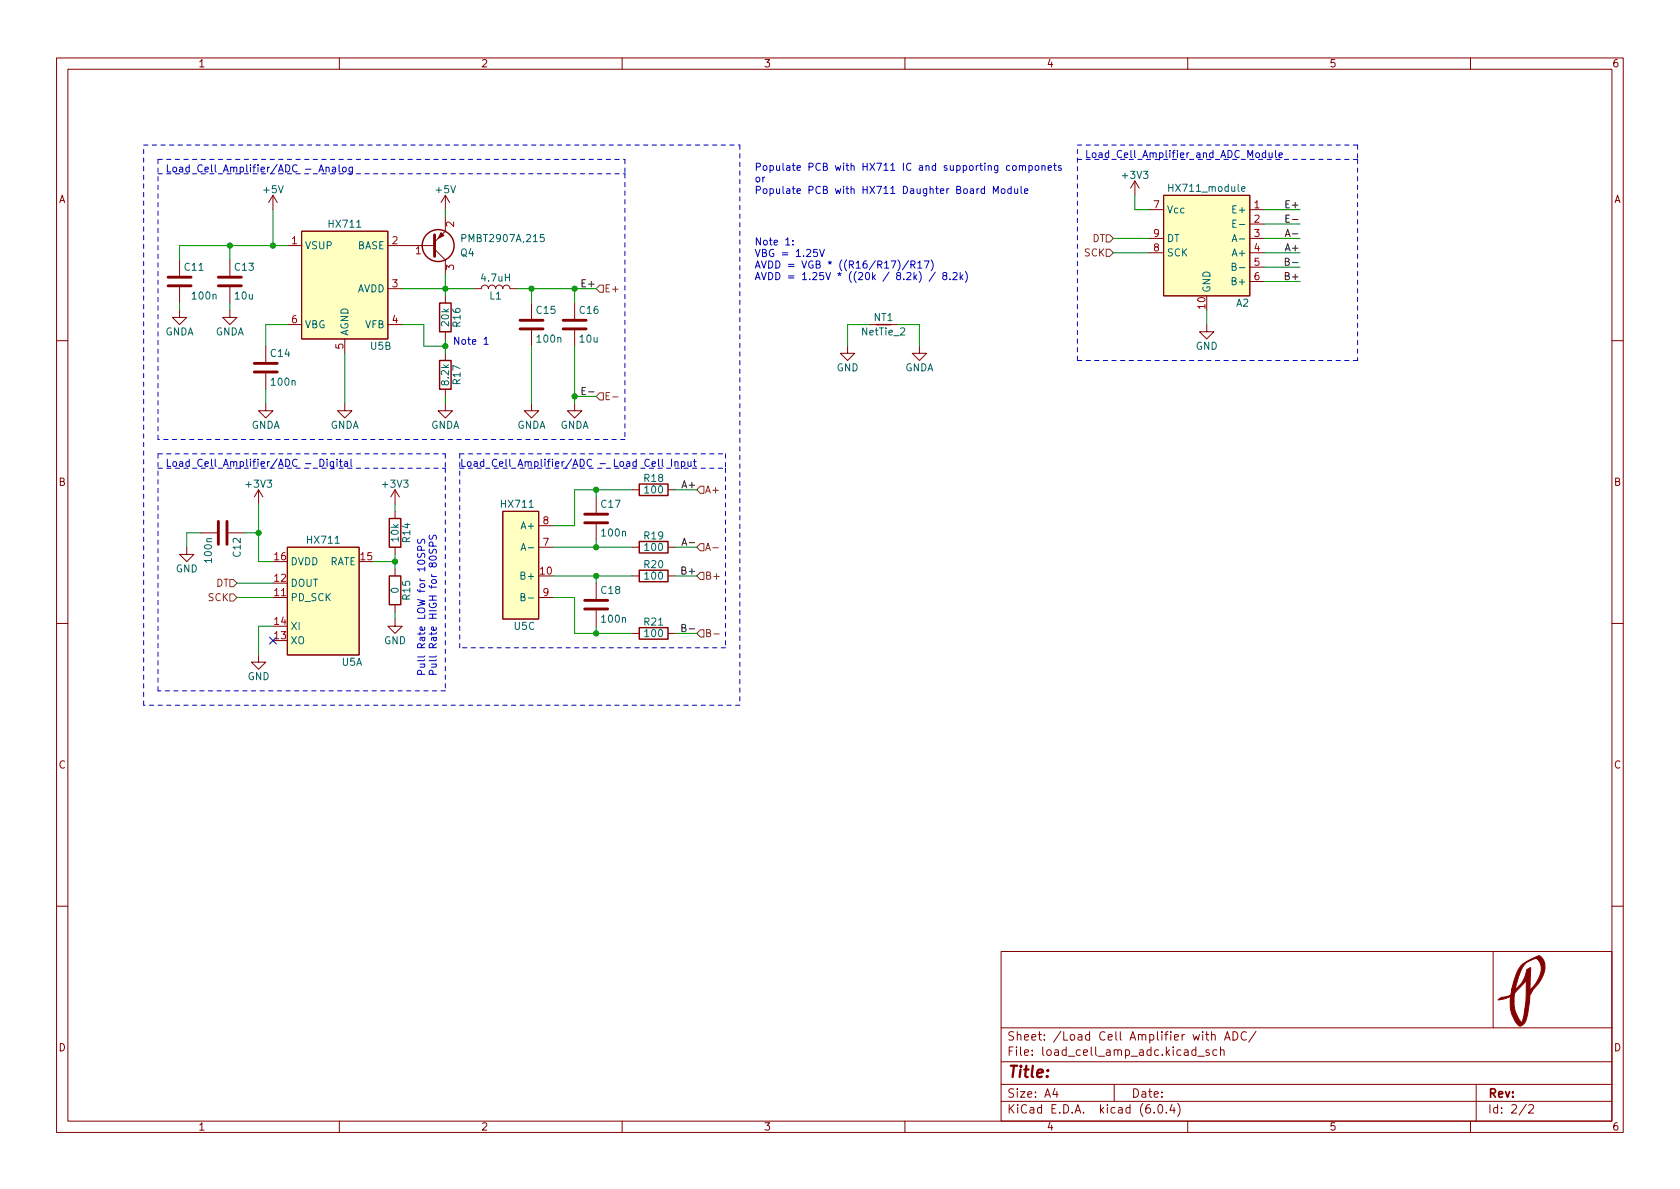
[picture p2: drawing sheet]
<svg xmlns="http://www.w3.org/2000/svg" width="297mm" height="210mm" viewBox="0 0 297 210" stroke-linecap="round" stroke-linejoin="round" font-family="sans-serif">
<g fill="none" stroke="#840000" stroke-width=".18">
<path d="M10 10.2h277v190.1h-277zM12 12.2h273v186.1h-273zM60 10.2v2M110 10.2v2M160 10.2v2M210 10.2v2M260 10.2v2M48.3 34.5l-.8 1.3M48.3 34.5v2.6M48.3 34.5l.7 1.3M78.7 38.3v2.6l-1.9 1.9M78.7 34.5v2.6"/>
<path d="M78.7 34.5l-.7 1.3M78.7 34.5l.8 1.3M200.7 32l-.8 1.3M200.7 32v2.5M200.7 32l.7 1.3M203.2 37.1h2.5M205.7 34.5h15.3v17.8h-15.3zM221 37.1h2.5M221 39.6h2.5M31.7 54.9v1.2h1.3l-1.3 1.3-1.2-1.3h1.2M31.7 46v2.8M31.7 50.8v2.8"/>
<path d="M40.6 54.9v1.2h1.3l-1.3 1.3-1.2-1.3h1.2M40.6 46v2.8M40.6 50.8v2.8M50.8 57.4h2.5M50.8 43.4h2.5M53.3 40.9h15.3v19h-15.3zM61 59.9v2.6M68.6 57.4h2.5M68.6 43.4h8.2M68.6 51h2.5M76.8 44.1l1.9 1.9v2.5M78.7 52.3v1.3"/>
<path d="M78.7 58.7v1.2M83.8 51h1.3a.64 .64 0 0 1 .6-.6 .64 .64 0 0 1 .7 .6 .64 .64 0 0 1 .6-.6 .64 .64 0 0 1 .6 .6 .64 .64 0 0 1 .7-.6 .64 .64 0 0 1 .6 .6 .64 .64 0 0 1 .6-.6 .64 .64 0 0 1 .7 .6h1.2M94 53.6v2.8M94 58.4v2.8M101.6 53.6v2.8M101.6 58.4v2.8M153.7 57.4h5M203.2 42.2h2.5M203.2 44.7h2.5M213.4 57.4v1.3h1.2l-1.2 1.2-1.3-1.2h1.3M221 42.2h2.5M221 44.7h2.5"/>
<path d="M221 47.2h2.5M221 49.8h2.5M10 60.2h2M47 71.4v1.2h1.3l-1.3 1.3-1.3-1.3h1.3M47 61.2v2.8M47 66v2.8M61 71.4v1.2h1.2l-1.2 1.3-1.3-1.3h1.3M78.7 71.4v1.2h1.3l-1.3 1.3-1.2-1.3h1.2M78.7 62.5v1.2M78.7 68.8v1.3M94 71.4v1.2h1.2l-1.2 1.3-1.3-1.3h1.3M101.6 71.4v1.2h1.3l-1.3 1.3-1.3-1.3h1.3"/>
<path d="M149.9 61.2v1.3h1.2l-1.2 1.2-1.3-1.2h1.3M162.6 61.2v1.3h1.2l-1.2 1.2-1.3-1.2h1.3M285 60.2h2M33 96.8v1.2h1.3l-1.3 1.3-1.3-1.3h1.3M35.6 94.2h2.8M40.4 94.2h2.8M45.7 86.6l-.7 1.3M45.7 86.6v2.5M45.7 86.6l.8 1.3M50.8 96.8h12.7v19h-12.7zM69.8 86.6l-.7 1.3M69.8 86.6v2.5"/>
<path d="M69.8 90.4v1.3M69.8 96.8v1.2M69.8 86.6l.8 1.3M88.9 90.4h6.3v19.1h-6.3zM95.2 96.8h2.6M95.2 93h2.6M105.4 87.9v2.8M105.4 92.7v2.8M111.8 86.6h1.2M111.8 96.8h1.2M118.1 86.6h1.3M118.1 96.8h1.3"/>
<path d="M10 110.2h2M45.7 115.8v1.3h1.3l-1.3 1.3-1.3-1.3h1.3M48.3 105.7h2.5M69.8 109.5v1.2h1.3l-1.3 1.3-1.2-1.3h1.2M69.8 100.6v1.2M69.8 106.9v1.3M95.2 105.7h2.6M105.4 103.1v2.8M105.4 107.9v2.8M111.8 112h1.2M111.8 101.8h1.2M118.1 112h1.3"/>
<path d="M118.1 101.8h1.3M285 110.2h2M10 160.2h2M177 168.3h108v30h-108zM264 168.2v13.5M285 160.2h2M60 198.3v2M110 198.3v2M160 198.3v2M177 194.8h108M177 191.8h108M177 187.8h108"/>
<path d="M177 181.8h108M186.5 192.5l-.4 1h1M186.9 193v1M197 191.8v3M204.1 196.7v.1M204.9 195.4l.2-.1a.81 .81 0 0 1 .6 .7 .81 .81 0 0 1-.3 .8h-.2a.81 .81 0 0 1-.6-.6 .81 .81 0 0 1 .3-.8zM206.2 196.7v.1M207.2 195.3l-.3 1h.9M207.6 195.8v1M208.2 195.1a1.72 1.72 0 0 1 0 2.3M210 198.3v2M211.4 185.7l-.4-.1-.3 .3v.4l.2 .3h.5"/>
<path d="M211.4 185.1v1.5M211.8 186.8h1.1M213.1 182.9h.6M213.4 182.4v1.3l.3 .2M213.8 185.7l-.4-.1-.2 .2 .1 .3 .5 .1v.4h-.6M214.2 183.1l.2-.2 .4 .1 .1 .9M214.2 182.4v1.5M215.1 185.7l-.4-.1-.3 .3v.4l.2 .3h.5M215.8 185.8l.2-.2 .4 .1v.9M215.8 185.1v1.5M216.5 183.9l.5-1.5 .5 1.5M216.6 183.5h.8"/>
<path d="M218 182.4a.76 .76 0 0 1 .9 .8 .76 .76 0 0 1-.9 .7zM220.4 182.6a.6 .6 0 0 0-.8 0 .6 .6 0 0 0-.2 .7 .56 .56 0 0 0 .3 .6 .56 .56 0 0 0 .7-.1M222.1 182.4l-1.3 1.9M260 198.3v2M261 191.8v6.5M269.9 195.3l-1.3 1.9M270.3 195.5l.6-.2 .2 .2 .1 .3-1 1h1"/>
</g>
<g fill="#840000" stroke="#840000" stroke-width=".18">
<path d="M269 170.7l1.2-.8 2-.9a2.58 2.58 0 0 1 .6 3.6l-.7 1.2-.8 1a2.85 2.85 0 0 0-.9 2.4l-.3 2.2a2.53 2.53 0 0 1-1.3 2.1l-.3-.1-.5-.6-.7-1.5-.2-1-.1-1.2h.7l.1 1.1 .2 .9 .5 1.1 .6 .6 .3-1.2 .4-2.4 .1-3.9-1.4 1.6a2.09 2.09 0 0 0-.8 2.2h-.7l.1-.9-1.3 .5-.9 .1a3.3 3.3 0 0 1 1.8-.7 1.04 1.04 0 0 0 .6-1.2l.6 .1 .3-.3a5.6 5.6 0 0 0 1.8-3.3l.6-.3-.1 3.9 1.1-1.2a3.6 3.6 0 0 0 .6-3.7 .68 .68 0 0 0-.9-.6l-1.3 .7-.6 .6-.9 2-.6 2.1h-.6l.9-2.8z"/>
<path d="M78 41.1l.5 .6-1 .5z"/>
</g>
<g fill="none" stroke="#840000" stroke-width=".25">
<path d="M77.7 53.6h2.1v5.1h-2.1zM154.9 57.4h2.6M77.7 63.7h2.1v5.1h-2.1zM68.8 91.7h2.1v5.1h-2.1zM113 85.6h5.1v2h-5.1zM113 95.8h5.1v2h-5.1zM68.8 101.8h2.1v5.1h-2.1zM113 111h5.1v2h-5.1zM113 100.8h5.1v2.1h-5.1z"/>
<circle cx="77.5" cy="43.4" r="2.82"/>
</g>
<g fill="none" stroke="#840000" stroke-width=".51">
<path d="M29.7 50.5h4.1M29.7 49h4.1M38.6 50.5h4.1M38.6 49h4.1M76.8 41.5v3.8M91.9 58.2h4.1M91.9 56.6h4.1M99.6 58.2h4M99.6 56.6h4M45 65.8h4M45 64.3h4M38.6 92.2v4.1"/>
<path d="M40.1 92.2v4.1M103.4 92.5h4M103.4 90.9h4M103.4 107.7h4M103.4 106.2h4"/>
</g>
<g fill="#ffffc2" stroke="#ffffc2" stroke-width=".18">
<path d="M50.8 96.8h12.7v19h-12.7z"/>
<path d="M53.3 40.9h15.3v19h-15.3z"/>
<path d="M88.9 90.4h6.3v19.1h-6.3z"/>
<path d="M205.7 34.5h15.3v17.8h-15.3z"/>
</g>
<g fill="none" stroke="#006464" stroke-width=".18">
<path d="M218 39.5h.4M218.6 38.9h-.6v1.3h.6M219.1 39.7h1M219.5 33.4l.6-.1v-.2l-.4-.1-.2 .2 .1 .6h.5M96.2 41.5h-.6l-.1 .6 .2-.2 .4 .1 .1 .2v.4l-.2 .1-.5-.1M217.9 42.7l.4-1.2 .4 1.2M217.9 47.1h.5l.1-.2v-.2l-.6-.2v1.3h.4l.2-.1 .1-.3-.3-.3M218 42.4h.6M219.1 42.2h1M219.1 47.3h1M92.1 97.3l.4-1.2 .5 1.2M92.2 97h.7"/>
<path d="M93.4 96.9h1M92.1 105.6l.6-.1 .1-.2-.1-.2-.6-.1v1.2h.5l.2-.1 .1-.3-.4-.2M93.4 105.7h1"/>
</g>
<g fill="none" stroke="#725600" stroke-width=".18">
<path d="M106 50.4h.7v1.3h-.7l-.6-.7zM195.6 44.1h.6l.6 .6-.6 .6h-.6zM195.6 41.5h.6l.6 .7-.6 .6h-.6zM106 69.5h.7v1.2h-.7l-.6-.6zM108.3 70.2h1M123.8 96.1h.7v1.3h-.7l-.6-.6zM123.8 86h.7v1.2h-.7l-.6-.6zM126 96.9h1M40.6 105h.7l.6 .7-.6 .6h-.7zM40.6 102.5h.7l.6 .6-.6 .7h-.7zM123.8 101.2h.7v1.3h-.7l-.6-.7zM123.8 111.4h.7v1.2h-.7l-.6-.6z"/>
<path d="M124.9 111.9h.6l.1-.2-.1-.3-.6-.1v1.3h.5l.2-.1 .1-.3-.3-.3M126.2 112.1h1"/>
</g>
<g fill="none" stroke="#0f0f0f" stroke-width=".18">
<path d="M227.4 38.6h.4M228 38h-.6v1.3h.6M228.5 38.8h1M227.3 46.3l.5-.1 .1-.2v-.2l-.6-.2v1.3h.4l.2-.1 .1-.3-.3-.2M227.3 41.8l.4-1.2 .4 1.2M227.4 41.5h.6M228.5 46.4h1M228.5 41.4h1M102.9 69.1h.4M103.5 68.5h-.6v1.3h.6M104.1 69.3h.9M120.6 96.4l.4-1.2 .4 1.2"/>
<path d="M120.7 96.1h.6M121.8 96h1M120.6 111h.5l.1-.2v-.3l-.6-.1v1.3h.5l.1-.1 .1-.3-.3-.3M121.8 111.2h1"/>
</g>
<g fill="none" stroke="#0000c2" stroke-width=".18">
<path d="M56.4 30.4l.4-1.3 .4 1.3M56.5 30h.6M57.6 29.7l.2-.1h.3l.1 .8M57.6 29.6v.8M58.8 29.6h.5v.8M59.3 29.9h-.4l-.2 .2 .2 .3 .4-.1M59.9 29.1v1.1l.2 .2M60.7 29.6h.3l.2 .2v.4l-.2 .2-.3-.1-.1-.1zM62.3 29.6v1l-.2 .2h-.3M62.3 29.6h-.4l-.2 .2 .1 .5h.5M174.1 33.4h-.4l-.2 .2 .1 .6h.5M174.1 32.9v1.3"/>
<path d="M175.6 34.2v-1.3l.5 1 .4-1v1.3M177.2 33.4h.3l.2 .2v.4l-.2 .2h-.3l-.2-.2zM178.5 29.3h-.3l-.3 .2 .2 .6h.4M178.8 33.4h-.4l-.2 .2 .1 .6h.5M178.8 32.9v1.3M179.1 29.3h.3l.3 .2v.4l-.3 .2h-.3l-.1-.2zM179.4 33.4v.8h.4l.1-.1M179.9 33.4v.8M180.2 29.4l.2-.1h.3l.1 .8M180.2 29.3v.8M180.5 32.9v1.1l.2 .2M180.8 29.5l.2-.2h.3v.8"/>
<path d="M181.1 33.8l.6-.1v-.3h-.4l-.2 .2 .1 .6h.5M181.9 29.3h.4l.2 .2-.1 .6h-.5M181.9 29.3v1.3M183.1 29.3h.3l.3 .2v.4l-.3 .2h-.3l-.1-.2zM184.2 29.4l.2-.1h.3l.1 .8M184.2 29.3v.8M185.3 29.7l.6-.1v-.3h-.4l-.2 .2 .1 .6h.5M186.3 29.3h.5M186.5 28.9v1l.3 .2M187.6 29.3h-.3l-.2 .2 .1 .1 .4 .2v.3h-.5M220.6 27.9v-1.3l.5 .9 .4-.9v1.3M222.1 27.1l.3-.1 .3 .3v.3l-.3 .3-.3-.1-.1-.2z"/>
<path d="M223.8 27.1l-.4-.1-.2 .3 .1 .5h.5M223.8 26.6v1.3M224.4 27v.8l.3 .1 .2-.2M224.9 27v.9M225.5 26.6v1.1l.2 .2M226.1 27.4l.6-.1v-.2l-.4-.1-.2 .2 .1 .6h.5M85.6 60l.4-.4v1.3M138.9 43.3h.8M140.2 43.2v.1M140.2 42.5v.2M144.5 44.1h-.6l-.1 .6 .2-.1h.4l.2 .2-.1 .4-.2 .2-.5-.2M144.9 44.1l.4 1.3 .5-1.3"/>
<path d="M160.6 46.1l-1 1.6M161.1 46.8l.6-.1 .1-.1-.1-.3-.6-.2v1.3M161.4 46.8l.4 .6M161.7 49l.4 .5M162.1 48.6l-.5 .5M162.3 46.5l.3-.4v1.3M162.3 47.4h.7M162.5 48a1.46 1.46 0 0 1 0 1.9M163.4 46.1h.9l-.6 1.3M164.6 46a1.46 1.46 0 0 1 0 1.9M165.4 48.1l-1.1 1.7M166.9 48.7l-.2-.2v-.2l.2-.1h.4l.1 .2v.2l-.6 .2-.1 .2v.3l.2 .2h.3l.2-.3v-.3l-.2-.2"/>
<path d="M168 49.3v.2M168.5 48.3l.5-.1 .2 .4-.8 .9h.8M169.8 48.2v1.3M169.9 49l.4 .5M170.3 48.6l-.5 .5M170.7 48a1.46 1.46 0 0 1 0 1.9M85.6 60.9h.7M56.6 81.2a.64 .64 0 0 1 .7 .6 .64 .64 0 0 1-.7 .7zM57.8 81.2v.1M57.8 81.6v.9M59 81.6v1.1l-.3 .2-.3-.1M59 81.7l-.4-.1-.2 .3 .1 .5h.5"/>
<path d="M59.6 81.2v.1M59.6 81.6v.9M60 81.6h.5M60.2 81.2v1.1l.3 .2M60.9 81.7h.5l.1 .8M61.5 81.9l-.5 .1-.1 .2 .1 .3 .5-.1M62.1 81.2v1.1l.1 .2M73.9 97.8l-.1 .5 .2 .2h.3l.3-.5 .3-.2 .2 .3-.1 .5M73.9 95.4l-.1 .4 .2 .2h.3l.3-.5 .3-.1 .2 .2-.1 .5M74.5 97.3l-.1-.6-.1-.1h-.3l-.2 .7h1.3M75.9 98.5a.75 .75 0 0 1 1.2 .2 .72 .72 0 0 1-1.2-.1zM75.9 97.1v.5l.2 .2 .3-.1 .3-.5h.3l.1 .2v.4"/>
<path d="M75.9 94.6v.5l.1 .2h.4l.2-.5 .3-.2 .2 .3v.5M76.5 96.6v-.6l-.2-.2-.3 .1-.1 .7h1.2M114.8 81.3a.6 .6 0 0 0-.8 .5 .6 .6 0 0 0 .6 .7l.2-.1M115.3 82.1l.6-.2-.1-.2-.3-.1-.2 .2v.6h.5M116.4 81.2v1.1l.2 .2M117.1 81.2v1.1l.2 .2M118.7 81.2v1.3M119.3 81.8l.2-.2 .3 .1 .1 .8M119.3 81.6v.9M120.5 81.7l.3-.1 .3 .3-.1 .5h-.5M120.5 81.6v1.3M121.6 81.6l.1 .8 .3 .1 .2-.1"/>
<path d="M122.2 81.6v.9M122.6 81.6h.5M122.8 81.2v1.1l.3 .2"/>
</g>
<g fill="none" stroke="#0000c2" stroke-width=".18" stroke-dasharray=".8 .8">
<path d="M25.4 25.6h105.4M27.9 28.2h82.6M27.9 30.7h82.6M110.5 28.2v2.5M110.5 30.7v47M130.8 25.6v99.1M190.5 28.2h49.5M190.5 25.6h49.5M240 25.6v2.6M240 28.2v35.5M27.9 77.7v-49.5M110.5 77.7h-82.6"/>
<path d="M190.5 63.7v-38.1M240 63.7h-49.5M27.9 80.3h50.8M27.9 82.8h50.8M78.7 82.8v39.4M78.7 80.3v2.5M81.3 82.8h47M81.3 80.3h47M128.3 80.3v2.5M128.3 82.8v31.7M81.3 114.5v-34.2M128.3 114.5h-47"/>
<path d="M25.4 124.7v-99.1M27.9 122.2v-41.9M78.7 122.2h-50.8M130.8 124.7h-105.4"/>
</g>
<g fill="none" stroke="#009600" stroke-width=".18">
<path d="M48.3 37.1v6.3M78.7 37.1v1.2M200.7 34.5v2.6h2.5M223.5 37.1h6.4M223.5 39.6h6.4M31.7 53.6v1.3M40.6 43.4v2.6M40.6 53.6v1.3M50.8 57.4h-3.8v3.8M50.8 43.4h-19.1v2.6M71.1 57.4h3.8v3.8h3.8M71.1 51h12.7"/>
<path d="M78.7 48.5v3.8M78.7 59.9v2.6M91.4 51h14M94 51v2.6M101.6 51v2.6M153.7 57.4h-3.8v3.8M158.7 57.4h3.9v3.8M196.8 44.7h6.4M196.8 42.2h6.4M213.4 54.9v2.5M223.5 44.7h6.4M223.5 42.2h6.4"/>
<path d="M223.5 47.2h6.4M223.5 49.8h6.4M47 68.8v2.6M61 62.5v8.9M78.7 70.1v1.3M94 61.2v10.2M101.6 61.2v10.2M101.6 70.1h3.8M35.6 94.2h-2.6v2.6M43.2 94.2h2.5M45.7 89.1v10.2h2.6M66 99.3h3.8"/>
<path d="M69.8 89.1v1.3M69.8 98v2.6M97.8 96.8h14M105.4 86.6v1.3M105.4 95.5v1.3M111.8 86.6h-10.2v6.4h-3.8M119.4 96.8h3.8M119.4 86.6h3.8M41.9 105.7h6.4M41.9 103.1h6.4M48.3 110.7h-2.6v5.1M69.8 108.2v1.3"/>
<path d="M97.8 101.8h14M97.8 105.7h3.8v6.3h10.2M105.4 101.8v1.3M105.4 110.7v1.3M119.4 101.8h3.8M119.4 112h3.8"/>
</g>
<path d="M47.7 112.7l1.2 1.2M48.9 112.7l-1.2 1.2" fill="none" stroke="#000084" stroke-width=".18"/>
<g fill="#009600" stroke="#009600" stroke-width=".18">
<circle cx="45.7" cy="94.2" r=".46"/>
<circle cx="69.8" cy="99.3" r=".46"/>
<circle cx="40.6" cy="43.4" r=".46"/>
<circle cx="105.4" cy="112" r=".46"/>
<circle cx="105.4" cy="101.8" r=".46"/>
<circle cx="78.7" cy="61.2" r=".46"/>
<circle cx="94" cy="51" r=".46"/>
<circle cx="101.6" cy="51" r=".46"/>
<circle cx="101.6" cy="70.1" r=".46"/>
<circle cx="105.4" cy="96.8" r=".46"/>
<circle cx="105.4" cy="86.6" r=".46"/>
<circle cx="48.3" cy="43.4" r=".46"/>
<circle cx="78.7" cy="51" r=".46"/>
</g>
<text font-size="2.8" fill="#840000" x="178" y="190.6">Title:</text>
<g font-size="2.1" fill="#840000">
<text x="178" y="184">Sheet: /Load Cell Amplifier with ADC/</text>
<text x="178" y="186.7">File: load_cell_amp_adc.kicad_sch</text>
<text x="178" y="196.9">KiCad E.D.A. kicad (6.0.4)</text>
<text x="178" y="194.1">Size: A4</text>
<text x="200" y="194.1">Date:</text>
<text x="263" y="194.1">Rev:</text>
<text x="263" y="196.9">Id: 2/2</text>
</g>
<g font-size="1.8" fill="#840000">
<text x="35" y="11.9">1</text>
<text x="85" y="11.9">2</text>
<text x="135" y="11.9">3</text>
<text x="185" y="11.9">4</text>
<text x="235" y="11.9">5</text>
<text x="285" y="11.9">6</text>
<text x="10.3" y="35.9">A</text>
<text x="285.3" y="35.9">A</text>
<text x="10.3" y="85.9">B</text>
<text x="285.3" y="85.9">B</text>
<text x="10.3" y="135.9">C</text>
<text x="285.3" y="135.9">C</text>
<text x="10.3" y="185.9">D</text>
<text x="285.3" y="185.9">D</text>
<text x="35" y="199.9">1</text>
<text x="85" y="199.9">2</text>
<text x="135" y="199.9">3</text>
<text x="185" y="199.9">4</text>
<text x="235" y="199.9">5</text>
<text x="285" y="199.9">6</text>
</g>
<g font-size="1.8" fill="#0000c2">
<text x="191.8" y="27.9">Load Cell Amplifier and ADC Module</text>
<text x="29.2" y="30.5">Load Cell Amplifier/ADC - Analog</text>
<text x="133.3" y="30.2">Populate PCB with HX711 IC and supporting componets</text>
<text x="133.3" y="32.2">or</text>
<text x="133.3" y="34.3">Populate PCB with HX711 Daughter Board Module</text>
<text x="133.3" y="43.4">Note 1:</text>
<text x="133.3" y="45.4">VBG = 1.25V</text>
<text x="133.3" y="47.5">AVDD = VGB * ((R16/R17)/R17)</text>
<text x="133.3" y="49.5">AVDD = 1.25V * ((20k / 8.2k) / 8.2k)</text>
<text x="80" y="60.9">Note 1</text>
<text x="29.2" y="82.5">Load Cell Amplifier/ADC - Digital</text>
<text x="81.3" y="82.5">Load Cell Amplifier/ADC - Load Cell Input</text>
<text x="75.2" y="119.6" transform="rotate(-90 75.2 119.6)">Pull Rate LOW for 10SPS</text>
<text x="77.2" y="119.6" transform="rotate(-90 77.2 119.6)">Pull Rate HIGH for 80SPS</text>
</g>
<g font-size="1.8" fill="#006464">
<text x="46.7" y="34.2">+5V</text>
<text x="77.1" y="34.2">+5V</text>
<text x="198.6" y="31.6">+3V3</text>
<text x="207" y="33.9">HX711_module</text>
<text x="58.3" y="40.3">HX711</text>
<text x="206.2" y="37.7">Vcc</text>
<text x="218.3" y="37.7">E+</text>
<text x="32.7" y="47.9">C11</text>
<text x="41.6" y="47.9">C13</text>
<text x="53.8" y="44.1">VSUP</text>
<text x="63.2" y="44.1">BASE</text>
<text x="81.4" y="45.3">Q4</text>
<text x="82.1" y="42.8">PMBT2907A,215</text>
<text x="206.2" y="45.3">SCK</text>
<text x="206.2" y="42.8">DT</text>
<text x="218.2" y="45.3">A+</text>
<text x="34.1" y="53">100n</text>
<text x="41.6" y="53">10u</text>
<text x="63.1" y="51.7">AVDD</text>
<text x="85.2" y="49.8">4.7uH</text>
<text x="86.6" y="53">L1</text>
<text x="214" y="51.8" transform="rotate(-90 214 51.8)">GND</text>
<text x="218.2" y="50.4">B+</text>
<text x="29.1" y="59.3">GNDA</text>
<text x="38" y="59.3">GNDA</text>
<text x="53.8" y="58">VBG</text>
<text x="61.6" y="59.4" transform="rotate(-90 61.6 59.4)">AGND</text>
<text x="64.5" y="58">VFB</text>
<text x="79.4" y="57.6" transform="rotate(-90 79.4 57.6)">20k</text>
<text x="81.4" y="57.8" transform="rotate(-90 81.4 57.8)">R16</text>
<text x="94.9" y="55.5">C15</text>
<text x="102.5" y="55.5">C16</text>
<text x="152.5" y="59.3">NetTie_2</text>
<text x="154.5" y="56.8">NT1</text>
<text x="218.6" y="54.2">A2</text>
<text x="47.9" y="63.1">C14</text>
<text x="65.5" y="61.8">U5B</text>
<text x="95.1" y="60.6">100n</text>
<text x="102.6" y="60.6">10u</text>
<text x="147.9" y="65.7">GND</text>
<text x="160" y="65.7">GNDA</text>
<text x="211.4" y="61.8">GND</text>
<text x="48.1" y="68.2">100n</text>
<text x="79.4" y="68" transform="rotate(-90 79.4 68)">8.2k</text>
<text x="81.4" y="67.9" transform="rotate(-90 81.4 67.9)">R17</text>
<text x="44.4" y="75.8">GNDA</text>
<text x="58.4" y="75.8">GNDA</text>
<text x="76.1" y="75.8">GNDA</text>
<text x="91.4" y="75.8">GNDA</text>
<text x="99" y="75.8">GNDA</text>
<text x="43.6" y="86.2">+3V3</text>
<text x="67.8" y="86.2">+3V3</text>
<text x="88.7" y="89.8">HX711</text>
<text x="106.3" y="89.8">C17</text>
<text x="113.9" y="85.2">R18</text>
<text x="114.1" y="87.2">100</text>
<text x="70.5" y="95.7" transform="rotate(-90 70.5 95.7)">10k</text>
<text x="72.5" y="95.9" transform="rotate(-90 72.5 95.9)">R14</text>
<text x="92.4" y="93.6">A+</text>
<text x="106.5" y="94.9">100n</text>
<text x="113.9" y="95.4">R19</text>
<text x="31.1" y="101.2">GND</text>
<text x="37.5" y="99.3" transform="rotate(-90 37.5 99.3)">100n</text>
<text x="42.5" y="98.4" transform="rotate(-90 42.5 98.4)">C12</text>
<text x="51.3" y="99.9">DVDD</text>
<text x="54.4" y="96.1">HX711</text>
<text x="58.2" y="99.9">RATE</text>
<text x="113.9" y="100.5">R20</text>
<text x="114.1" y="97.4">100</text>
<text x="51.3" y="106.3">PD_SCK</text>
<text x="51.3" y="103.8">DOUT</text>
<text x="70.5" y="104.9" transform="rotate(-90 70.5 104.9)">0</text>
<text x="72.5" y="106" transform="rotate(-90 72.5 106)">R15</text>
<text x="92.4" y="102.5">B+</text>
<text x="106.3" y="105">C18</text>
<text x="114.1" y="102.5">100</text>
<text x="51.3" y="113.9">XO</text>
<text x="51.3" y="111.4">XI</text>
<text x="67.9" y="113.9">GND</text>
<text x="90.9" y="111.4">U5C</text>
<text x="106.5" y="110.1">100n</text>
<text x="113.9" y="110.6">R21</text>
<text x="114.1" y="112.6">100</text>
<text x="60.5" y="117.7">U5A</text>
<text x="43.8" y="120.3">GND</text>
</g>
<g font-size="1.8" fill="#a90000">
<text x="80.3" y="40.1" transform="rotate(-90 80.3 40.1)">2</text>
<text x="204" y="36.8">7</text>
<text x="204" y="41.9">9</text>
<text x="221.8" y="36.8">1</text>
<text x="221.8" y="39.4">2</text>
<text x="221.8" y="41.9">3</text>
<text x="51.6" y="43.2">1</text>
<text x="69.4" y="43.2">2</text>
<text x="73.5" y="45">1</text>
<text x="80.3" y="47.7" transform="rotate(-90 80.3 47.7)">3</text>
<text x="204" y="44.4">8</text>
<text x="221.8" y="44.4">4</text>
<text x="221.8" y="47">5</text>
<text x="69.4" y="50.8">3</text>
<text x="221.8" y="49.5">6</text>
<text x="51.6" y="57.1">6</text>
<text x="69.4" y="57.1">4</text>
<text x="213.1" y="54.6" transform="rotate(-90 213.1 54.6)">10</text>
<text x="60.7" y="61.7" transform="rotate(-90 60.7 61.7)">5</text>
<text x="96" y="92.7">8</text>
<text x="48.5" y="99.1">16</text>
<text x="63.8" y="99.1">15</text>
<text x="95.5" y="101.6">10</text>
<text x="96" y="96.5">7</text>
<text x="48.5" y="105.4">11</text>
<text x="48.5" y="102.9">12</text>
<text x="96" y="105.4">9</text>
<text x="48.5" y="113">13</text>
<text x="48.5" y="110.5">14</text>
</g>
<g font-size="1.8" fill="#0f0f0f">
<text x="227.7" y="36.8">E+</text>
<text x="227.6" y="44.4">A+</text>
<text x="103.2" y="50.8">E+</text>
<text x="227.6" y="49.5">B+</text>
<text x="120.9" y="86.3">A+</text>
<text x="120.9" y="101.6">B+</text>
</g>
<g font-size="1.8" fill="#725600">
<text x="191.7" y="45.3">SCK</text>
<text x="193.1" y="42.8">DT</text>
<text x="106.8" y="51.7">E+</text>
<text x="106.8" y="70.7">E-</text>
<text x="124.6" y="87.2">A+</text>
<text x="124.6" y="97.4">A-</text>
<text x="36.8" y="106.3">SCK</text>
<text x="38.2" y="103.8">DT</text>
<text x="124.6" y="102.5">B+</text>
</g>
</svg>
